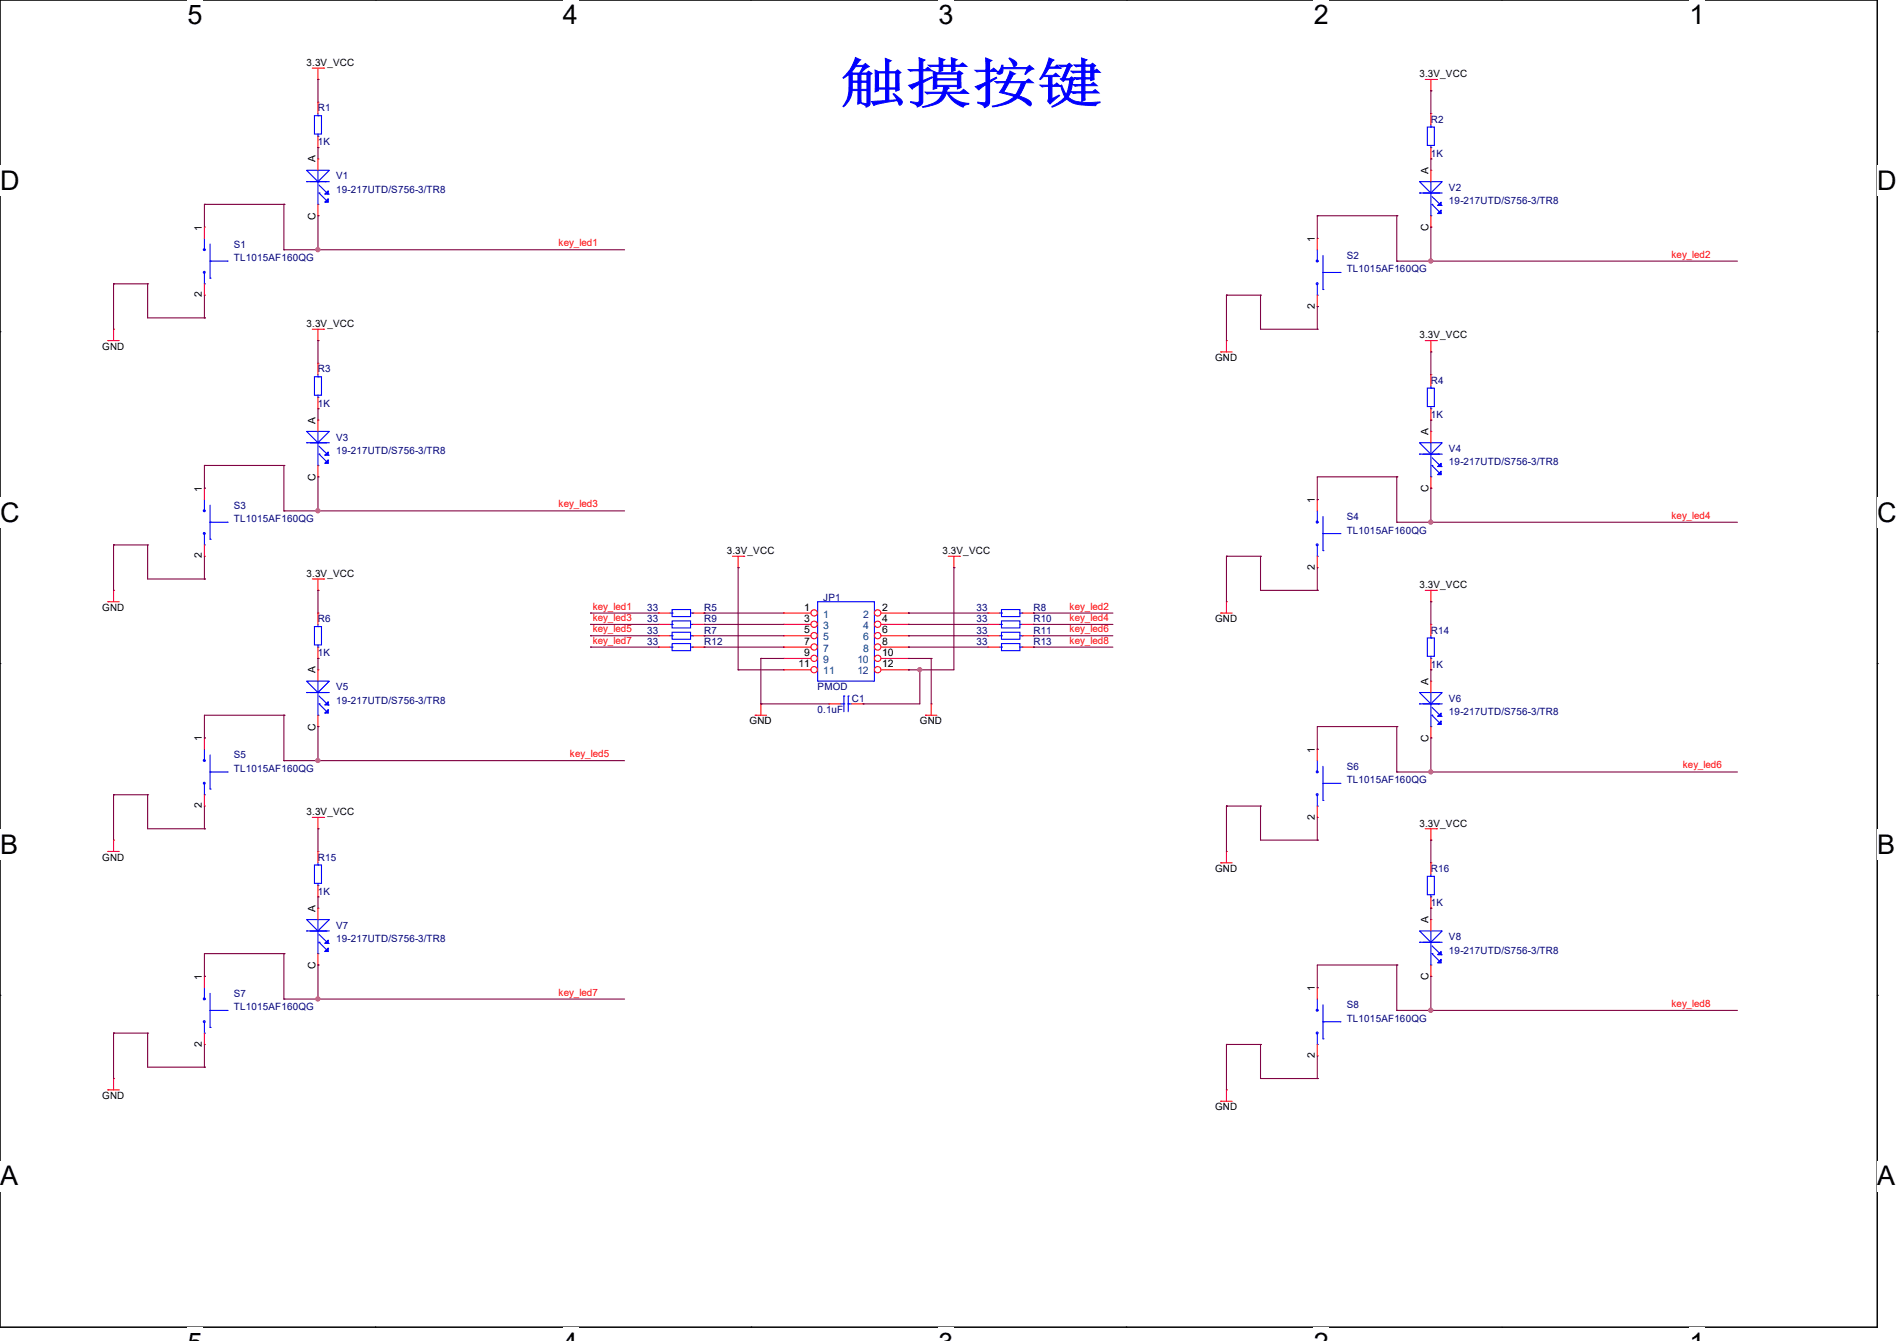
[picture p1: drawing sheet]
<svg xmlns="http://www.w3.org/2000/svg" width="297mm" height="210mm" viewBox="0 0 297 210" stroke-linecap="round" stroke-linejoin="round" font-family="sans-serif">
<path d="M0 0h293.9v207.9h-293.9z" fill="none" stroke="#000" stroke-width=".17"/>
<g fill="#fff">
<path d="M29.4 0h2.3v4.7h-2.3z"/>
<path d="M29.4 207.9h2.3v2.1h-2.3z"/>
</g>
<path d="M58.8 0h.1M58.8 207.9h.1" fill="none" stroke="#000" stroke-width=".17"/>
<g fill="#fff">
<path d="M88.1 0h2.4v4.7h-2.4z"/>
<path d="M88.1 207.9h2.4v2.1h-2.4z"/>
</g>
<path d="M117.6 0h.1M117.6 207.9h.1" fill="none" stroke="#000" stroke-width=".17"/>
<g fill="#fff">
<path d="M146.9 0h2.4v4.7h-2.4z"/>
<path d="M146.9 207.9h2.4v2.1h-2.4z"/>
</g>
<path d="M176.3 0h.1M176.3 207.9h.1" fill="none" stroke="#000" stroke-width=".17"/>
<g fill="#fff">
<path d="M205.7 0h2.4v4.7h-2.4z"/>
<path d="M205.7 207.9h2.4v2.1h-2.4z"/>
</g>
<path d="M235.1 0h.1M235.1 207.9h.1" fill="none" stroke="#000" stroke-width=".17"/>
<g fill="#fff">
<path d="M264.5 0h2.4v4.7h-2.4z"/>
<path d="M264.5 207.9h2.4v2.1h-2.4z"/>
<path d="M0 26h3v4.7h-3z"/>
<path d="M293.9 26h3.1v4.7h-3.1z"/>
<path d="M0 77.9h3v4.7h-3z"/>
<path d="M293.9 77.9h3.1v4.7h-3.1z"/>
</g>
<path d="M0 51.9h.1M293.9 51.9h.1" fill="none" stroke="#000" stroke-width=".17"/>
<g fill="#fff">
<path d="M0 129.9h2.8v4.7h-2.8z"/>
<path d="M293.9 129.9h2.9v4.7h-2.9z"/>
</g>
<path d="M0 103.9h.1M293.9 103.9h.1" fill="none" stroke="#000" stroke-width=".17"/>
<g fill="#fff">
<path d="M0 181.8h2.8v4.8h-2.8z"/>
<path d="M293.8 181.8h3v4.8h-3z"/>
</g>
<path d="M0 155.9h.1M293.9 155.9h.1" fill="none" stroke="#000" stroke-width=".17"/>
<g fill="none" stroke="#f00" stroke-width=".17">
<path d="M48.9 10.7h1.8M49.8 12.4h.1M49.8 16h.1M49.8 10.7v1.7M49.8 16v1.8M50.7 10.7h.1M223.1 12.4h1.8M224 14.2h.1M224 12.4v1.8M224.9 12.4h.1M49.8 23.1h.1M49.8 24.9h.1"/>
<path d="M49.8 33.8h.1M49.8 21.3v1.8M49.8 24.9v1.8M49.8 32v1.8M16.9 53.3h.1M16.9 53.3h1.8M17.8 51.6h.1M17.8 51.6v1.7M48.9 51.6h1.8M49.8 53.3h.1M49.8 56.9h.1M49.8 51.6v1.7"/>
<path d="M49.8 56.9v1.8M50.7 51.6h.1M191.1 55.1h.1M191.1 55.1h1.8M192 53.3h.1M192 53.3v1.8M223.1 53.3h1.8M224 55.1h.1M224 53.3v1.8M224.9 53.3h.1M49.8 64h.1M49.8 62.2v1.8"/>
<path d="M16.9 94.2h.1M16.9 94.2h1.8M17.8 92.5h.1M17.8 92.5v1.7M48.9 90.7h1.8M49.8 92.5h.1M49.8 90.7v1.8M50.7 90.7h.1M114.7 87.1h1.8M115.6 88.9h.1M115.6 87.1v1.8M116.5 87.1h.1"/>
<path d="M148.5 87.1h1.7M149.4 88.9h.1M149.4 87.1v1.8M150.2 87.1h.1M191.1 96h.1M191.1 96h1.8M192 94.2h.1M192 94.2v1.8M223.1 92.5h1.8M224 94.2h.1M224 97.8h.1M224 92.5v1.7"/>
<path d="M224 97.8v1.8M224.9 92.5h.1M118.2 112h.1M118.2 112h1.8M119.1 110.2h.1M119.1 110.2v1.8M144.9 112h.1M144.9 112h1.8M145.8 110.2h.1M145.8 110.2v1.8M224 104.9h.1M224 103.1v1.8"/>
<path d="M16.9 133.3h.1M16.9 133.3h1.8M17.8 131.6h.1M17.8 131.6v1.7M48.9 128h1.8M49.8 129.8h.1M49.8 128v1.8M50.7 128h.1M191.1 135.1h.1M191.1 135.1h1.8M192 133.3h.1M192 133.3v1.8"/>
<path d="M223.1 129.8h1.8M224 131.6h.1M224 129.8v1.8M224.9 129.8h.1M224 144h.1M224 152.9h.1M224 144v1.8M224 151.1v1.8M16.9 170.7h.1M16.9 170.7h1.8M17.8 168.9h.1M17.8 168.9v1.8"/>
<path d="M191.1 172.5h.1M191.1 172.5h1.8M192 170.7h.1M192 170.7v1.8"/>
</g>
<g fill="none" stroke="#00f" stroke-width=".17">
<path d="M49.2 18.1h1.1v2.9h-1.1zM49.8 18.1h.1M49.8 17.8v.3M48 26.7h3.6l-1.8 1.7zM48 28.4h.1M48 28.4h3.6M49.8 21.3h.1M49.8 28.4h.1M49.8 32h.1M49.8 21v.3M49.8 26.7v5.3M50 30.2h.1"/>
<path d="M50 29l1.4 1.4M50 30.2l1.4 1.5M51 28.4h.1M51.4 30.4h.1M49.2 59h1.1v2.9h-1.1zM49.8 59h.1M49.8 58.7v.3M49.8 62.2h.1M49.8 61.9v.3M128 94.2h8.9v12.5h-8.9zM223.5 99.9h1.1v2.9h-1.1zM224 99.9h.1"/>
<path d="M224 99.6v.3M224 103.1h.1M224 102.8v.3M222.2 145.8h3.6l-1.8 1.8zM222.2 147.6h.1M222.2 147.6h3.6M224 147.6h.1M224 151.1h.1M224 145.8v5.3M224.2 149.4h.1M224.2 148.1l1.4 1.4M224.2 149.4l1.4 1.4"/>
<path d="M225.3 147.6h.1M225.6 149.5h.1"/>
</g>
<g fill="#00f" stroke="#00f" stroke-width=".17">
<path d="M50.8 30.4l.6-.5v.5z"/>
<path d="M50.8 31.7l.6-.6v.6z"/>
<path d="M225.1 149.5l.5-.5v.5z"/>
<path d="M225.1 150.8l.5-.6v.6z"/>
</g>
<circle cx="127.5" cy="96" r=".5" fill="#fff" stroke="#f00" stroke-width=".17"/>
<path d="M122.7 96h.1M122.7 96h4.3" fill="none" stroke="#f00" stroke-width=".17"/>
<circle cx="137.4" cy="96" r=".5" fill="#fff" stroke="#f00" stroke-width=".17"/>
<path d="M138 96h4.2M142.2 96h.1" fill="none" stroke="#f00" stroke-width=".17"/>
<circle cx="127.5" cy="97.8" r=".5" fill="#fff" stroke="#f00" stroke-width=".17"/>
<path d="M122.7 97.8h.1M122.7 97.8h4.3" fill="none" stroke="#f00" stroke-width=".17"/>
<circle cx="137.4" cy="97.8" r=".5" fill="#fff" stroke="#f00" stroke-width=".17"/>
<path d="M138 97.8h4.2M142.2 97.8h.1" fill="none" stroke="#f00" stroke-width=".17"/>
<circle cx="127.5" cy="99.5" r=".5" fill="#fff" stroke="#f00" stroke-width=".17"/>
<path d="M122.7 99.6h.1M122.7 99.6h4.3" fill="none" stroke="#f00" stroke-width=".17"/>
<circle cx="137.4" cy="99.5" r=".5" fill="#fff" stroke="#f00" stroke-width=".17"/>
<path d="M138 99.6h4.2M142.2 99.6h.1" fill="none" stroke="#f00" stroke-width=".17"/>
<circle cx="127.5" cy="101.3" r=".5" fill="#fff" stroke="#f00" stroke-width=".17"/>
<path d="M122.7 101.3h.1M122.7 101.3h4.3" fill="none" stroke="#f00" stroke-width=".17"/>
<circle cx="137.4" cy="101.3" r=".5" fill="#fff" stroke="#f00" stroke-width=".17"/>
<path d="M138 101.3h4.2M142.2 101.3h.1" fill="none" stroke="#f00" stroke-width=".17"/>
<circle cx="127.5" cy="103.1" r=".5" fill="#fff" stroke="#f00" stroke-width=".17"/>
<path d="M122.7 103.1h.1M122.7 103.1h4.3" fill="none" stroke="#f00" stroke-width=".17"/>
<circle cx="137.4" cy="103.1" r=".5" fill="#fff" stroke="#f00" stroke-width=".17"/>
<path d="M138 103.1h4.2M142.2 103.1h.1" fill="none" stroke="#f00" stroke-width=".17"/>
<circle cx="127.5" cy="104.9" r=".5" fill="#fff" stroke="#f00" stroke-width=".17"/>
<path d="M122.7 104.9h.1M122.7 104.9h4.3" fill="none" stroke="#f00" stroke-width=".17"/>
<circle cx="137.4" cy="104.9" r=".5" fill="#fff" stroke="#f00" stroke-width=".17"/>
<g fill="none" stroke="#f00" stroke-width=".17">
<path d="M224 17.8h.1M224 17.8v1.8M32 35.6h.1M32 35.6v1.7M206.2 37.3h.1M206.2 37.3v1.8M224 24.9h.1M224 26.7h.1M224 35.6h.1M224 23.1v1.8M224 26.7v1.7M224 33.8v1.8"/>
<path d="M32 46.2h.1M32 44.4v1.8M206.2 48h.1M206.2 46.2v1.8M224 58.7h.1M224 58.7v1.8M32 76.5h.1M32 76.5v1.7M49.8 65.8h.1M49.8 74.7h.1M49.8 65.8v1.8M49.8 72.9v1.8"/>
<path d="M206.2 78.2h.1M206.2 78.2v1.8M224 67.6h.1M224 76.5h.1M224 65.8h.1M224 64v1.8M224 67.6v1.7M224 74.7v1.8M32 87.1h.1M32 85.3v1.8M49.8 96h.1M49.8 96v1.8"/>
<path d="M103.1 96h.1M103.1 97.8h.1M103.1 99.6h.1M103.1 96h1.8M103.1 97.8h1.8M103.1 99.6h1.8M108.5 96h1.7M108.5 97.8h1.7M108.5 99.6h1.7M110.2 96h.1M110.2 97.8h.1M110.2 99.6h.1"/>
<path d="M154.7 96h.1M154.7 97.8h.1M154.7 99.6h.1M154.7 96h1.8M154.7 97.8h1.8M154.7 99.6h1.8M160 96h1.8M160 97.8h1.8M160 99.6h1.8M161.8 96h.1M161.8 97.8h.1M161.8 99.6h.1"/>
<path d="M206.2 88.9h.1M206.2 87.1v1.8M32 115.6h.1M32 115.6v1.7M49.8 104.9h.1M49.8 113.8h.1M49.8 103.1h.1M49.8 101.3v1.8M49.8 104.9v1.8M49.8 112v1.8M103.1 101.3h.1M103.1 101.3h1.8"/>
<path d="M108.5 101.3h1.7M110.2 101.3h.1M129.8 110.2h.1M129.8 110.2h1.8M133.3 110.2h1.8M135.1 110.2h.1M138 104.9h4.2M142.2 104.9h.1M154.7 101.3h.1M154.7 101.3h1.8M160 101.3h1.8M161.8 101.3h.1"/>
<path d="M206.2 117.3h.1M206.2 117.3v1.8M224 106.7h.1M224 115.6h.1M224 106.7v1.8M224 113.8v1.8M32 126.2h.1M32 124.5v1.7M49.8 133.3h.1M49.8 133.3v1.8M49.8 138.7v1.8M206.2 128h.1"/>
<path d="M206.2 126.2v1.8M224 135.1h.1M224 135.1v1.8M32 152.9h.1M32 152.9v1.8M49.8 140.5h.1M49.8 142.2h.1M49.8 151.1h.1M49.8 142.2v1.8M49.8 149.4v1.7M206.2 154.7h.1M206.2 154.7v1.8"/>
<path d="M224 142.2h.1M224 140.5v1.7M32 163.6h.1M32 161.8v1.8M206.2 165.4h.1M206.2 163.6v1.8"/>
</g>
<g fill="none" stroke="#00f" stroke-width=".17">
<path d="M223.5 19.9h1.1v2.9h-1.1zM224 19.9h.1M224 19.6v.3M32 39.1h.1M32 37.3v1.8M32.9 38.2v5.4M206.2 39.1v1.8M222.2 28.4h3.6l-1.8 1.8zM222.2 30.2h.1M222.2 30.2h3.6M224 23.1h.1M224 30.2h.1"/>
<path d="M224 33.8h.1M224 22.8v.3M224 28.4v5.4M224.2 32h.1M224.2 30.8l1.4 1.4M224.2 32l1.4 1.4M225.3 30.2h.1M225.6 32.2h.1M32 44.4h.1M32 42.7v1.7M32.9 40.9h.1M32.9 43.6h.1"/>
<path d="M32.9 40.9h2.7M35.6 40.9h.1M206.2 40.9h.1M206.2 46.2h.1M206.2 44.4v1.8M207.1 42.7h.1M207.1 45.3h.1M207.1 40v5.3M207.1 42.7h2.7M209.8 42.7h.1M32 78.2v1.8M32.9 79.1v5.4"/>
<path d="M48 67.6h3.6l-1.8 1.7zM48 69.3h.1M48 69.3h3.6M49.8 69.3h.1M49.8 72.9h.1M49.8 67.6v5.3M50 71.1h.1M50 69.9l1.4 1.4M50 71.1l1.4 1.5M51 69.3h.1M51.4 71.3h.1M222.2 69.3h3.6l-1.8 1.8z"/>
<path d="M222.2 71.1h.1M222.2 71.1h3.6M223.5 60.8h1.1v2.9h-1.1zM224 71.1h.1M224 74.7h.1M224 64h.1M224 60.8h.1M224 60.5v.3M224 63.7v.3M224 69.3v5.4M224.2 72.9h.1M224.2 71.7l1.4 1.4"/>
<path d="M224.2 72.9l1.4 1.4M225.3 71.1h.1M225.6 73.1h.1M32 80h.1M32 85.3h.1M32 83.6v1.7M32.9 81.8h.1M32.9 84.5h.1M32.9 81.8h2.7M35.6 81.8h.1M49.2 98.1h1.1v2.9h-1.1zM49.8 98.1h.1"/>
<path d="M49.8 97.8v.3M104.9 96h.3M104.9 97.8h.3M104.9 99.6h.3M105.2 95.5h2.9v1.1h-2.9zM105.2 97.2h2.9v1.1h-2.9zM105.2 99h2.9v1.1h-2.9zM105.2 96h.1M105.2 97.8h.1M105.2 99.6h.1M108.1 96h.4M108.1 97.8h.4"/>
<path d="M108.1 99.6h.4M108.5 96h.1M108.5 97.8h.1M108.5 99.6h.1M156.5 96h.3M156.5 97.8h.3M156.5 99.6h.3M156.8 95.5h2.9v1.1h-2.9zM156.8 97.2h2.9v1.1h-2.9zM156.8 99h2.9v1.1h-2.9zM156.8 96h.1M156.8 97.8h.1"/>
<path d="M156.8 99.6h.1M159.7 96h.3M159.7 97.8h.3M159.7 99.6h.3M160 96h.1M160 97.8h.1M160 99.6h.1M206.2 81.8h.1M206.2 87.1h.1M206.2 80v1.8M206.2 85.3v1.8M207.1 83.6h.1"/>
<path d="M207.1 86.2h.1M207.1 80.9v5.3M207.1 83.6h2.7M209.8 83.6h.1M32 119.1h.1M32 117.3v1.8M32.9 118.2v5.4M48 106.7h3.6l-1.8 1.8zM48 108.5h.1M48 108.5h3.6M49.8 108.5h.1M49.8 112h.1"/>
<path d="M49.8 101.3h.1M49.8 101v.3M49.8 106.7v5.3M50 110.2h.1M50 109l1.4 1.4M50 110.2l1.4 1.5M51 108.5h.1M51.4 110.4h.1M104.9 101.3h.3M105.2 100.8h2.9v1.1h-2.9zM105.2 101.3h.1M108.1 101.3h.4"/>
<path d="M108.5 101.3h.1M131.6 110.2h.5M132.1 109h.1M132.1 110.2h.1M132.1 109v2.5M132.8 109h.1M132.8 110.2h.1M132.8 110.2h.5M132.8 109v2.5M156.5 101.3h.3M156.8 100.8h2.9v1.1h-2.9zM156.8 101.3h.1"/>
<path d="M159.7 101.3h.3M160 101.3h.1M206.2 119.1v1.8M222.2 108.5h3.6l-1.8 1.7zM222.2 110.2h.1M222.2 110.2h3.6M224 110.2h.1M224 113.8h.1M224 108.5v5.3M224.2 112h.1M224.2 110.8l1.4 1.4M224.2 112l1.4 1.5"/>
<path d="M225.3 110.2h.1M225.6 112.2h.1M32 124.5h.1M32 122.7v1.8M32.9 120.9h.1M32.9 123.6h.1M32.9 120.9h2.7M35.6 120.9h.1M49.2 135.5h1.1v2.8h-1.1zM49.8 138.7h.1M49.8 135.5h.1M49.8 135.1v.4"/>
<path d="M49.8 138.3v.4M206.2 120.9h.1M206.2 126.2h.1M206.2 124.5v1.7M207.1 122.7h.1M207.1 125.3h.1M207.1 120v5.3M207.1 122.7h2.7M209.8 122.7h.1M223.5 137.2h1.1v2.9h-1.1zM224 137.2h.1M224 136.9v.3"/>
<path d="M32 156.5h.1M32 154.7v1.8M32.9 158.2h.1M32.9 155.6v5.3M32.9 158.2h2.7M35.6 158.2h.1M48 144h3.6l-1.8 1.8zM48 145.8h.1M48 145.8h3.6M49.8 145.8h.1M49.8 149.4h.1M49.8 144v5.4"/>
<path d="M50 147.6h.1M50 146.3l1.4 1.4M50 147.6l1.4 1.4M51 145.8h.1M51.4 147.7h.1M206.2 158.2h.1M206.2 156.5v1.7M207.1 157.4v5.3M224 140.5h.1M224 140.1v.4M32 161.8h.1M32 160v1.8"/>
<path d="M32.9 160.9h.1M206.2 163.6h.1M206.2 161.8v1.8M207.1 160h.1M207.1 162.7h.1M207.1 160h2.7M209.8 160h.1"/>
<circle cx="32" cy="39.1" r=".15"/>
<circle cx="32" cy="42.7" r=".15"/>
<circle cx="206.2" cy="44.4" r=".15"/>
<circle cx="206.2" cy="40.9" r=".15"/>
<circle cx="32" cy="80" r=".15"/>
<circle cx="32" cy="83.5" r=".15"/>
<circle cx="206.2" cy="81.8" r=".15"/>
<circle cx="206.2" cy="85.3" r=".15"/>
<circle cx="32" cy="119.1" r=".15"/>
<circle cx="32" cy="122.7" r=".15"/>
<circle cx="206.2" cy="120.9" r=".15"/>
<circle cx="206.2" cy="124.4" r=".15"/>
<circle cx="32" cy="156.4" r=".15"/>
<circle cx="32" cy="160" r=".15"/>
<circle cx="206.2" cy="158.2" r=".15"/>
<circle cx="206.2" cy="161.8" r=".15"/>
</g>
<g fill="#00f" stroke="#00f" stroke-width=".17">
<path d="M50.8 110.4l.6-.5v.5z"/>
<path d="M50.8 111.7l.6-.6v.6z"/>
<path d="M225.1 73.1l.5-.5v.5z"/>
<path d="M225.1 74.3l.5-.5v.5z"/>
<path d="M225.1 112.2l.5-.5v.5z"/>
<path d="M225.1 113.5l.5-.6v.6z"/>
<path d="M50.8 71.3l.6-.5v.5z"/>
<path d="M50.8 72.6l.6-.6v.6z"/>
<path d="M50.8 147.7l.6-.5v.5z"/>
<path d="M51.4 148.5v.5h-.6z"/>
<path d="M225.1 32.2l.5-.5v.5z"/>
<path d="M225.1 33.4l.5-.5v.5z"/>
</g>
<g fill="none" stroke="#800040" stroke-width=".17">
<path d="M49.8 12.4h.1M49.8 12.4v3.6M224 14.2h.1M224 14.2v3.6M32 32h.1M32 32h12.4M32 32v3.6M44.4 39.1h.1M44.4 32h.1M44.4 39.1h53.4M44.4 32v7.1M49.8 23.1h.1"/>
<path d="M49.8 39.1h.1M49.8 33.8h.1M49.8 23.1v1.8M49.8 33.8v5.3M206.2 33.8h.1M206.2 33.8h12.5M206.2 33.8v3.5M218.7 33.8h.1M218.7 33.8v7.1M224 24.9h.1M224 35.6h.1M224 24.9v1.8"/>
<path d="M224 35.6v5.3M17.8 44.4h.1M17.8 44.4h5.3M17.8 44.4v7.2M23.1 44.4h.1M23.1 44.4v5.4h8.9M32 49.8h.1M32 46.2v3.6M49.8 53.3h.1M49.8 53.3v3.6M192 46.2h.1M192 46.2h5.4"/>
<path d="M192 46.2v7.1M197.4 46.2h.1M197.4 46.2v5.4h8.8M206.2 51.6h.1M206.2 48h.1M206.2 48v3.6M218.7 40.9h.1M218.7 40.9h53.3M224 40.9h.1M224 55.1h.1M224 55.1v3.6M32 72.9h.1"/>
<path d="M32 76.5h.1M32 72.9h12.4M32 72.9v3.6M44.4 72.9h.1M44.4 72.9v7.1M49.8 64h.1M49.8 74.7h.1M49.8 64v1.8M49.8 74.7v5.3M206.2 78.2h.1M218.7 74.7h.1M218.7 74.7v7.1"/>
<path d="M218.7 74.7h-12.5v3.5M224 65.8h.1M224 76.5h.1M224 65.8v1.8M224 76.5v5.3M17.8 85.3h.1M17.8 85.3v7.2M17.8 85.3h5.3M23.1 85.3h.1M23.1 85.3v5.4h8.9M32 90.7h.1M32 87.1v3.6"/>
<path d="M44.4 80h.1M44.4 80h53.4M49.8 80h.1M49.8 92.5h.1M49.8 92.5v3.5M92.5 96h.1M92.5 97.8h.1M92.5 99.6h.1M92.5 96h10.6M92.5 97.8h10.6M92.5 99.6h10.6M110.2 96h.1"/>
<path d="M110.2 97.8h.1M110.2 99.6h.1M110.2 96h12.5M110.2 97.8h12.5M110.2 99.6h12.5M115.6 88.9h.1M115.6 88.9v16M142.2 96h.1M142.2 97.8h.1M142.2 99.6h.1M142.2 96h12.5M142.2 97.8h12.5"/>
<path d="M142.2 99.6h12.5M149.4 88.9h.1M149.4 88.9v16h-7.2M161.8 96h.1M161.8 97.8h.1M161.8 99.6h.1M161.8 96h12.4M161.8 97.8h12.4M161.8 99.6h12.4M192 87.1h.1M192 87.1v7.1M192 87.1h5.4"/>
<path d="M197.4 87.1h.1M197.4 87.1v5.4h8.8M206.2 92.5h.1M206.2 88.9v3.6M218.7 81.8h.1M218.7 81.8h53.3M224 81.8h.1M224 94.2h.1M224 94.2v3.6M32 115.6h.1M44.4 119.1h.1M44.4 112h.1"/>
<path d="M44.4 112v7.1M44.4 119.1h53.4M44.4 112h-12.4v3.6M49.8 103.1h.1M49.8 119.1h.1M49.8 113.8h.1M49.8 103.1v1.8M49.8 113.8v5.3M92.5 101.3h.1M92.5 101.3h10.6M110.2 101.3h.1M110.2 101.3h12.5"/>
<path d="M115.6 104.9h.1M115.6 104.9h7.1M119.1 103.1h.1M119.1 110.2h.1M119.1 103.1h3.6M119.1 103.1v7.1M119.1 110.2h10.7M135.1 110.2h.1M142.2 104.9h.1M142.2 103.1h.1M142.2 101.3h.1M142.2 103.1h3.6"/>
<path d="M142.2 101.3h12.5M144 104.9h.1M144 104.9v5.3h-8.9M145.8 103.1h.1M145.8 103.1v7.1M161.8 101.3h.1M161.8 101.3h12.4M206.2 117.3h.1M218.7 113.8h.1M218.7 113.8v7.1M218.7 113.8h-12.5v3.5M224 104.9h.1"/>
<path d="M224 115.6h.1M224 104.9v1.8M224 115.6v5.3M17.8 124.5h.1M17.8 124.5v7.1M17.8 124.5h5.3M23.1 124.5h.1M23.1 124.5v5.3h8.9M32 129.8h.1M32 126.2v3.6M49.8 129.8h.1M49.8 129.8v3.5"/>
<path d="M192 126.2h.1M192 126.2v7.1M192 126.2h5.4M197.4 126.2h.1M197.4 126.2v5.4h8.8M206.2 131.6h.1M206.2 128v3.6M218.7 120.9h.1M218.7 120.9h53.3M224 120.9h.1M224 131.6h.1M224 131.6v3.5"/>
<path d="M32 152.9h.1M44.4 156.5h.1M44.4 149.4h.1M44.4 149.4v7.1M44.4 156.5h53.4M44.4 149.4h-12.4v3.5M49.8 140.5h.1M49.8 156.5h.1M49.8 151.1h.1M49.8 140.5v1.7M49.8 151.1v5.4M206.2 154.7h.1"/>
<path d="M218.7 158.2h.1M218.7 151.1h.1M218.7 151.1v7.1M218.7 158.2h53.3M218.7 151.1h-12.5v3.6M224 142.2h.1M224 158.2h.1M224 152.9h.1M224 142.2v1.8M224 152.9v5.3M17.8 161.8h.1M17.8 161.8v7.1"/>
<path d="M17.8 161.8h5.3M23.1 161.8h.1M23.1 161.8v5.3h8.9M32 167.1h.1M32 163.6v3.5M192 163.6h.1M192 163.6v7.1M192 163.6h5.4M197.4 163.6h.1M197.4 163.6v5.3h8.8M206.2 168.9h.1M206.2 165.4v3.5"/>
</g>
<g fill="#f0f" stroke="#f0f" stroke-width=".17">
<circle cx="49.8" cy="39.1" r=".32"/>
<circle cx="144" cy="104.9" r=".32"/>
<circle cx="224" cy="40.9" r=".32"/>
<circle cx="49.8" cy="80" r=".32"/>
<circle cx="224" cy="81.8" r=".32"/>
<circle cx="49.8" cy="119.1" r=".32"/>
<circle cx="224" cy="120.9" r=".32"/>
<circle cx="49.8" cy="156.4" r=".32"/>
<circle cx="224" cy="158.2" r=".32"/>
</g>
<text font-size="8.5" fill="#00f" x="131.6" y="16">触摸按键</text>
<g font-size="4.2">
<text x="29.4" y="3.8">5</text>
<text x="88.1" y="3.8">4</text>
<text x="146.9" y="3.8">3</text>
<text x="205.7" y="3.8">2</text>
<text x="264.5" y="3.8">1</text>
<text x="0" y="29.8">D</text>
<text x="293.9" y="29.8">D</text>
<text x="0" y="81.7">C</text>
<text x="293.9" y="81.7">C</text>
<text x="0" y="133.7">B</text>
<text x="293.9" y="133.7">B</text>
<text x="0" y="185.6">A</text>
<text x="293.9" y="185.6">A</text>
</g>
<g font-size="1.6">
<text x="48" y="10.3">3.3V_VCC</text>
<text x="222.2" y="12.1">3.3V_VCC</text>
<text x="49.4" y="25.4" transform="rotate(-90 49.4 25.4)">A</text>
<text x="223.7" y="27.2" transform="rotate(-90 223.7 27.2)">A</text>
<text x="49.4" y="34.4" transform="rotate(-90 49.4 34.4)">C</text>
<text x="31.6" y="36.1" transform="rotate(-90 31.6 36.1)">1</text>
<text x="205.9" y="37.9" transform="rotate(-90 205.9 37.9)">1</text>
<text x="223.7" y="36.2" transform="rotate(-90 223.7 36.2)">C</text>
<text x="31.6" y="46.6" transform="rotate(-90 31.6 46.6)">2</text>
<text x="48" y="51.2">3.3V_VCC</text>
<text x="205.9" y="48.3" transform="rotate(-90 205.9 48.3)">2</text>
<text x="222.2" y="53">3.3V_VCC</text>
<text x="16" y="54.8">GND</text>
<text x="190.2" y="56.6">GND</text>
<text x="49.4" y="66.3" transform="rotate(-90 49.4 66.3)">A</text>
<text x="223.7" y="68.1" transform="rotate(-90 223.7 68.1)">A</text>
<text x="31.6" y="77" transform="rotate(-90 31.6 77)">1</text>
<text x="49.4" y="75.3" transform="rotate(-90 49.4 75.3)">C</text>
<text x="223.7" y="77.1" transform="rotate(-90 223.7 77.1)">C</text>
<text x="205.9" y="78.8" transform="rotate(-90 205.9 78.8)">1</text>
<text x="31.6" y="87.5" transform="rotate(-90 31.6 87.5)">2</text>
<text x="113.8" y="86.8">3.3V_VCC</text>
<text x="147.6" y="86.8">3.3V_VCC</text>
<text x="205.9" y="89.2" transform="rotate(-90 205.9 89.2)">2</text>
<text x="16" y="95.7">GND</text>
<text x="48" y="90.3">3.3V_VCC</text>
<text x="125.9" y="95.6">1</text>
<text x="138.1" y="95.6">2</text>
<text x="222.2" y="92.1">3.3V_VCC</text>
<text x="125.9" y="97.4">3</text>
<text x="125.9" y="99.2">5</text>
<text x="125.9" y="101">7</text>
<text x="138.1" y="97.4">4</text>
<text x="138.1" y="99.2">6</text>
<text x="138.1" y="101">8</text>
<text x="190.2" y="97.4">GND</text>
<text x="49.4" y="105.5" transform="rotate(-90 49.4 105.5)">A</text>
<text x="125" y="104.5">11</text>
<text x="125.9" y="102.7">9</text>
<text x="138.1" y="102.7">10</text>
<text x="138.1" y="104.5">12</text>
<text x="223.7" y="107.2" transform="rotate(-90 223.7 107.2)">A</text>
<text x="117.3" y="113.5">GND</text>
<text x="144" y="113.5">GND</text>
<text x="31.6" y="116.1" transform="rotate(-90 31.6 116.1)">1</text>
<text x="49.4" y="114.4" transform="rotate(-90 49.4 114.4)">C</text>
<text x="205.9" y="117.9" transform="rotate(-90 205.9 117.9)">1</text>
<text x="223.7" y="116.2" transform="rotate(-90 223.7 116.2)">C</text>
<text x="31.6" y="126.6" transform="rotate(-90 31.6 126.6)">2</text>
<text x="48" y="127.7">3.3V_VCC</text>
<text x="205.9" y="128.4" transform="rotate(-90 205.9 128.4)">2</text>
<text x="222.2" y="129.5">3.3V_VCC</text>
<text x="16" y="134.8">GND</text>
<text x="190.2" y="136.6">GND</text>
<text x="49.4" y="142.8" transform="rotate(-90 49.4 142.8)">A</text>
<text x="223.7" y="144.6" transform="rotate(-90 223.7 144.6)">A</text>
<text x="31.6" y="153.5" transform="rotate(-90 31.6 153.5)">1</text>
<text x="49.4" y="151.8" transform="rotate(-90 49.4 151.8)">C</text>
<text x="205.9" y="155.2" transform="rotate(-90 205.9 155.2)">1</text>
<text x="223.7" y="153.5" transform="rotate(-90 223.7 153.5)">C</text>
<text x="31.6" y="163.9" transform="rotate(-90 31.6 163.9)">2</text>
<text x="205.9" y="165.7" transform="rotate(-90 205.9 165.7)">2</text>
<text x="16" y="172.1">GND</text>
<text x="190.2" y="173.9">GND</text>
</g>
<g font-size="1.6" fill="#000080">
<text x="49.8" y="17.4">R1</text>
<text x="49.8" y="22.8">1K</text>
<text x="224" y="19.2">R2</text>
<text x="52.6" y="28.1">V1</text>
<text x="224" y="24.6">1K</text>
<text x="226.9" y="29.9">V2</text>
<text x="52.6" y="30.2">19-217UTD/S756-3/TR8</text>
<text x="226.9" y="32">19-217UTD/S756-3/TR8</text>
<text x="36.6" y="38.8">S1</text>
<text x="36.6" y="40.9">TL1015AF160QG</text>
<text x="210.9" y="40.6">S2</text>
<text x="210.9" y="42.7">TL1015AF160QG</text>
<text x="49.8" y="58.3">R3</text>
<text x="49.8" y="63.7">1K</text>
<text x="224" y="60.1">R4</text>
<text x="224" y="65.4">1K</text>
<text x="52.6" y="69">V3</text>
<text x="52.6" y="71.1">19-217UTD/S756-3/TR8</text>
<text x="226.9" y="70.8">V4</text>
<text x="226.9" y="72.9">19-217UTD/S756-3/TR8</text>
<text x="36.6" y="79.7">S3</text>
<text x="36.6" y="81.8">TL1015AF160QG</text>
<text x="210.9" y="81.4">S4</text>
<text x="210.9" y="83.6">TL1015AF160QG</text>
<text x="101.3" y="95.7">33</text>
<text x="110.2" y="95.7">R5</text>
<text x="128.9" y="94.1">JP1</text>
<text x="152.9" y="95.7">33</text>
<text x="161.8" y="95.7">R8</text>
<text x="49.8" y="97.4">R6</text>
<text x="101.3" y="97.4">33</text>
<text x="101.3" y="99.2">33</text>
<text x="101.3" y="101">33</text>
<text x="110.2" y="97.4">R9</text>
<text x="110.2" y="99.2">R7</text>
<text x="110.2" y="101">R12</text>
<text x="152.9" y="97.4">33</text>
<text x="152.9" y="101">33</text>
<text x="152.9" y="99.2">33</text>
<text x="161.8" y="97.4">R10</text>
<text x="161.8" y="101">R13</text>
<text x="161.8" y="99.2">R11</text>
<text x="224" y="99.2">R14</text>
<text x="49.8" y="102.8">1K</text>
<text x="224" y="104.6">1K</text>
<text x="52.6" y="108.1">V5</text>
<text x="52.6" y="110.2">19-217UTD/S756-3/TR8</text>
<text x="128" y="108.1">PMOD</text>
<text x="128" y="111.7">0.1uF</text>
<text x="133.3" y="109.9">C1</text>
<text x="226.9" y="109.9">V6</text>
<text x="226.9" y="112">19-217UTD/S756-3/TR8</text>
<text x="36.6" y="118.8">S5</text>
<text x="36.6" y="120.9">TL1015AF160QG</text>
<text x="210.9" y="120.6">S6</text>
<text x="210.9" y="122.7">TL1015AF160QG</text>
<text x="49.8" y="134.8">R15</text>
<text x="224" y="136.6">R16</text>
<text x="49.8" y="140.1">1K</text>
<text x="224" y="141.9">1K</text>
<text x="52.6" y="145.5">V7</text>
<text x="52.6" y="147.6">19-217UTD/S756-3/TR8</text>
<text x="226.9" y="147.2">V8</text>
<text x="226.9" y="149.3">19-217UTD/S756-3/TR8</text>
<text x="36.6" y="156.1">S7</text>
<text x="36.6" y="158.2">TL1015AF160QG</text>
<text x="210.9" y="157.9">S8</text>
<text x="210.9" y="160">TL1015AF160QG</text>
</g>
<g font-size="1.6" fill="#f00">
<text x="87.5" y="38.6">key_led1</text>
<text x="261.7" y="40.3">key_led2</text>
<text x="87.5" y="79.5">key_led3</text>
<text x="261.7" y="81.2">key_led4</text>
<text x="92.8" y="95.5">key_led1</text>
<text x="167.5" y="95.5">key_led2</text>
<text x="92.8" y="97.2">key_led3</text>
<text x="92.8" y="99">key_led5</text>
<text x="92.8" y="100.8">key_led7</text>
<text x="167.5" y="97.2">key_led4</text>
<text x="167.5" y="99">key_led6</text>
<text x="167.5" y="100.8">key_led8</text>
<text x="89.2" y="118.6">key_led5</text>
<text x="263.5" y="120.4">key_led6</text>
<text x="87.5" y="155.9">key_led7</text>
<text x="261.7" y="157.7">key_led8</text>
</g>
<g font-size="1.6" fill="#004080">
<text x="128.9" y="96.7">1</text>
<text x="128.9" y="98.5">3</text>
<text x="128.9" y="100.3">5</text>
<text x="135.1" y="96.7">2</text>
<text x="135.1" y="98.5">4</text>
<text x="135.1" y="100.3">6</text>
<text x="128.9" y="102.1">7</text>
<text x="128.9" y="103.8">9</text>
<text x="128.9" y="105.6">11</text>
<text x="134.2" y="103.8">10</text>
<text x="134.2" y="105.6">12</text>
<text x="135.1" y="102.1">8</text>
</g>
</svg>
